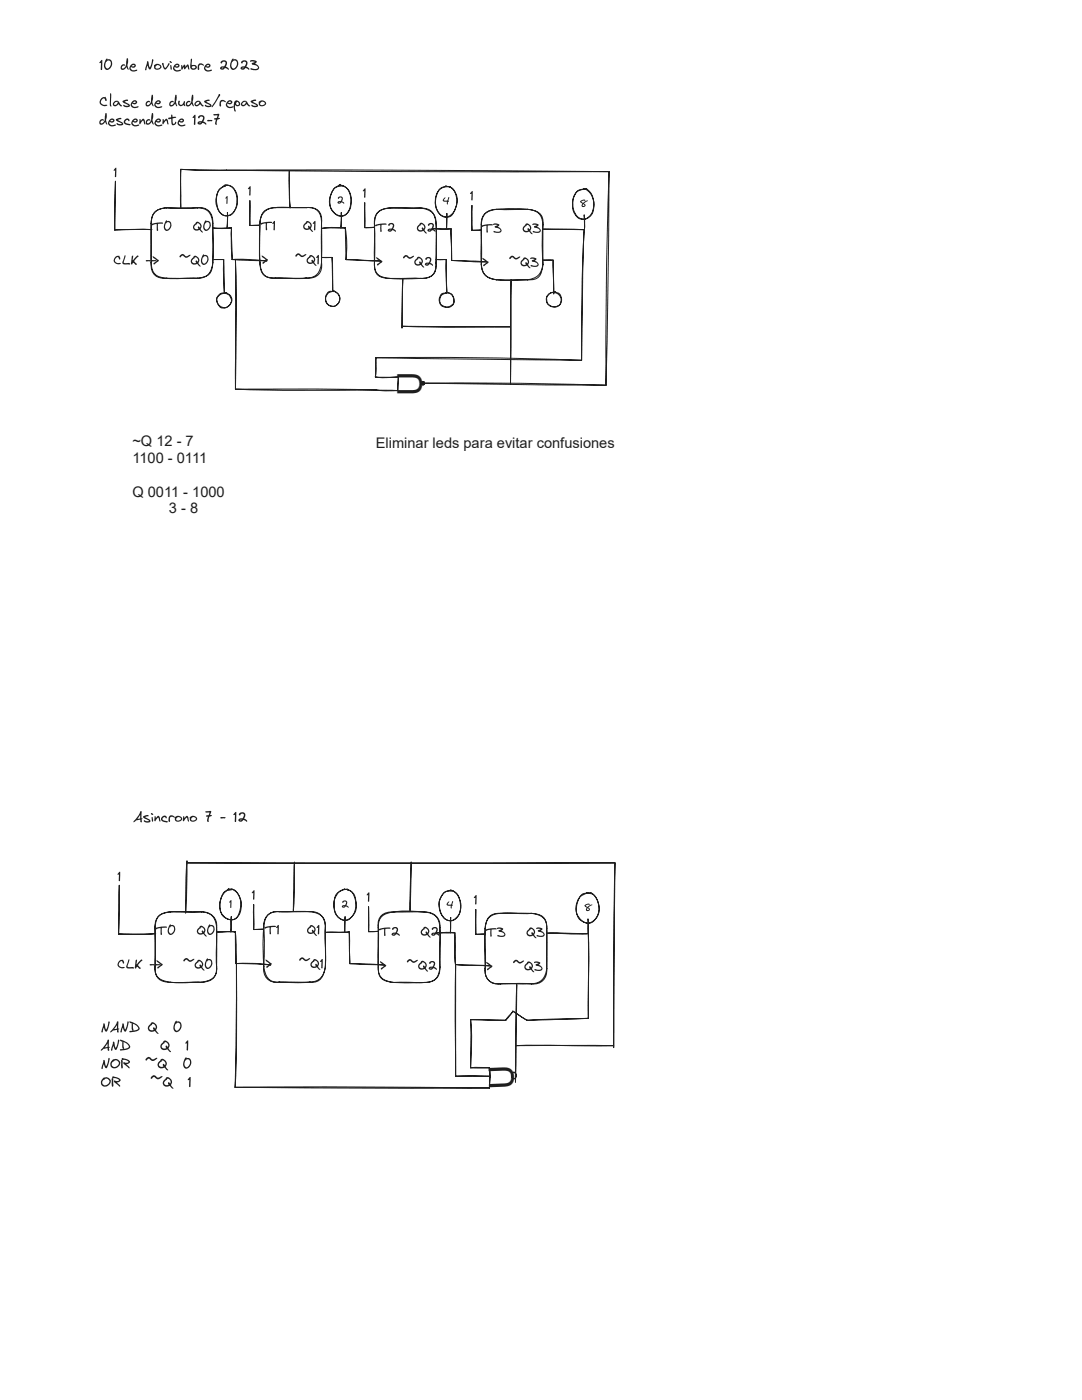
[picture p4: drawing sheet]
<svg xmlns="http://www.w3.org/2000/svg" width="216mm" height="279mm" viewBox="0 0 216 279" stroke-linecap="round" stroke-linejoin="round" font-family="sans-serif">
<g fill="none" stroke="#1e1e1e" stroke-width=".2">
<path d="M23 36.2l-.1 9.7zM43.7 37.9a3.1 3.1 0 0 1 1.8-.9 3 3 0 0 1 1.8 3.4 2.94 2.94 0 0 1-1.5 2.6 1.94 1.94 0 0 1-2.5-1.9 4.3 4.3 0 0 1 .4-3.2zM44.8 37.1a2.18 2.18 0 0 1 2.6 2.1 3.1 3.1 0 0 1-2.1 3.9 2.69 2.69 0 0 1-2.2-2.9 3.4 3.4 0 0 1 1.9-3.3v.2M67.7 36.9a2.5 2.5 0 0 1 2.3 2.8 3.4 3.4 0 0 1-1.4 3.4 2.49 2.49 0 0 1-2.8-2.5 3.5 3.5 0 0 1 2.1-3.7v.1M68.2 37a2.98 2.98 0 0 1 1.9 3.7 2.07 2.07 0 0 1-3.1 2.1 3.5 3.5 0 0 1 .1-5.5l1.3-.2M88.9 37.1h.1a2.72 2.72 0 0 0-2.1 2.9 2.96 2.96 0 0 0 1.9 3.3 1.97 1.97 0 0 0 2.1-1.8 3.3 3.3 0 0 0-.9-4.1l-1.1-.2M89.6 37.3a3.5 3.5 0 0 1 1.1 4.6 1.83 1.83 0 0 1-1.8 1.4 1.83 1.83 0 0 1-1.7-1.5 3.7 3.7 0 0 1 .9-4.3l.8-.2h.9v.1M115.1 38.3l1.5-.6h-.1a3.5 3.5 0 0 1 1.9 4.4 2.03 2.03 0 0 1-2.1 1.6 2.03 2.03 0 0 1-1.9-1.7 4.1 4.1 0 0 1 .7-3.7zM116.8 37.7a3.4 3.4 0 0 1 1.6 3.9 2.47 2.47 0 0 1-2 2.2 3.1 3.1 0 0 1-2.1-3.8 2.32 2.32 0 0 1 2.7-2.3l-.1 .1M22.9 45.9l7.4-.1zM30.2 52.5a2.75 2.75 0 0 0 3 3M30.2 52.5a2.56 2.56 0 0 0 3 3"/>
<path d="M30.2 44.5v8M33.2 41.5l2.4 .1 3.8-.1M33.2 41.5h6.2M33.2 55.5h6.2M33.2 41.5a2.83 2.83 0 0 0-3 3M33.2 41.5a2.77 2.77 0 0 0-3 3M39.4 41.5a2.78 2.78 0 0 1 3.1 3M39.4 41.5a2.6 2.6 0 0 1 3.1 3M42.5 45.5h3.7l-1.7 .1zM42.5 44.5l.1 4.6-.1 3.4M42.5 44.5v8M42.5 52.5a2.5 2.5 0 0 1-2.3 2.9l-.8 .1"/>
<path d="M42.5 52.5a2.92 2.92 0 0 1-3.1 3M42.6 51.8h2zM44.6 51.8l.2 6.7zM44.9 58.5l.1-.1a1.89 1.89 0 0 0-1.8 1.5 1.54 1.54 0 0 0 1.8 1.5 1.54 1.54 0 0 0 1.2-2.1l-.5-.5-.8-.2M45.1 58.4a1.5 1.5 0 0 1 1.1 1.8 1.5 1.5 0 0 1-1.7 1.2 1.47 1.47 0 0 1-1.2-1.8 1.47 1.47 0 0 1 1.8-1.1v.1M45.4 42.4l-.1 3.1zM46.2 45.5l-.1 2.5 .2 3.8M46.2 45.5l.1 6.3M46.3 51.8a40.1 40.1 0 0 1 7 .3zM47 51.9l.1 7.9-.1 17.9zM49.9 45l1.9-.1zM49.9 40v5z"/>
<path d="M51.9 52.4a2.74 2.74 0 0 0 2.3 3.1h.7M51.9 52.4a3 3 0 0 0 1.1 2.7l.5 .2 1.4 .2M51.9 44.5v7.9M51.9 44.5l-.1 5.4 .1 2.5M54.9 41.4h6.2M54.9 55.5l4.8 .1 1.4-.1M54.9 55.5h6.2M54.9 41.4a2.95 2.95 0 0 0-3 3.1M54.9 41.4a2.76 2.76 0 0 0-3 3.1M61.1 41.4a2.6 2.6 0 0 1 3.1 3.1M61.1 41.4a2.47 2.47 0 0 1 3.1 3.1M64.2 44.5v7.9"/>
<path d="M64.2 52.4a2.52 2.52 0 0 1-3.1 3.1M64.2 52.4a2.9 2.9 0 0 1-3.1 3.1M64.2 51.4h2.1zM64.4 45.5l2-.1 2.5 .1zM65.5 58.5l1-.5a1.52 1.52 0 0 1 1.3 2 1.52 1.52 0 0 1-2.2 .9 1.55 1.55 0 0 1-.1-2.4zM66.3 51.4l.1 6.7zM66.6 58.1a1.5 1.5 0 0 1 1.2 1.8 1.5 1.5 0 0 1-1.8 1.1 1.55 1.55 0 0 1-1.1-1.4 1.55 1.55 0 0 1 1-1.5l.9 .1-.2-.1M68.1 42.4l-.1 3.1zM68.9 45.5a22.2 22.2 0 0 1 .1 6.3M68.9 45.5l.1 6.3M69 51.8l7 .3zM72.8 45.4h1.9z"/>
<path d="M72.8 40.5v4.9zM74.7 52.5a2.49 2.49 0 0 0 2.3 3l.8 .1M74.7 52.5a2.38 2.38 0 0 0 2.3 3l.8 .1M74.7 44.6v7.9M77.8 41.5h6.1M77.8 55.6l2.3 .1 3.8-.1M77.8 55.6h6.1M77.8 41.5a2.72 2.72 0 0 0-3.1 3.1M77.8 41.5a2.99 2.99 0 0 0-2.8 1.6l-.3 1.5M83.9 41.5a2.55 2.55 0 0 1 3 2.2l.1 .9M83.9 41.5a2.92 2.92 0 0 1 3.1 3.1M86.2 45.7h3.8z"/>
<path d="M87 51.8h2zM87 44.6v7.9M87 52.5a2.57 2.57 0 0 1-3.1 3.1M87 52.5a2.38 2.38 0 0 1-2.3 3l-.8 .1M89 51.8l.2 6.7zM89.1 58.4a1.59 1.59 0 0 1 1.2 2.5 1.55 1.55 0 0 1-2.3-.1 1.55 1.55 0 0 1 .3-2.2l.8-.2M89.1 58.4h.1a1.54 1.54 0 0 0-1.4 1.1 1.54 1.54 0 0 0 .6 1.7 1.48 1.48 0 0 0 1.8-.4 1.48 1.48 0 0 0 .1-1.8l-.7-.5-.6-.1M89.2 42.6l-.1 3.1zM90 45.7l.1 6.3M90.1 52l6.9 .3zM94.2 46l1.9-.1zM94.2 41v5l-.1-2.9z"/>
<path d="M96 52.8a2.9 2.9 0 0 0 3.1 3M96 44.9v7.9M99.1 41.8a31.3 31.3 0 0 1 6.2 0M99.1 41.8h6.2M99.1 55.8l2.3 .1 3.9-.1M99.1 55.8h6.2M99.1 41.8a2.81 2.81 0 0 0-3.1 3.1M99.1 41.8a2.79 2.79 0 0 0-3.1 3.1M105.3 41.8a2.81 2.81 0 0 1 3.1 2.3l-.1 .8M105.3 41.8a2.84 2.84 0 0 1 3 3.1M108.3 51.9h2.1zM108.3 44.9l-.1 3.5 .1 4.4"/>
<path d="M108.3 44.9v7.9M108.3 52.8a3.6 3.6 0 0 1-1.1 2.7l-.6 .2-1.3 .1M108.3 52.8a3.1 3.1 0 0 1-3 3M108.4 45.7l8.2 .1zM110.4 51.9l.1 6.8zM110.6 58.4a1.46 1.46 0 0 1 1.4 .9 1.46 1.46 0 0 1-.5 1.7 1.51 1.51 0 0 1-2.1-.2 1.51 1.51 0 0 1 .2-2.1l.5-.3h.6a1.49 1.49 0 0 1 1.3 1.7 1.49 1.49 0 0 1-1.7 1.2 1.49 1.49 0 0 1-1.2-1.8 1.44 1.44 0 0 1 1.8-1.1l-.1 .1M116.6 42.9v2.9zM116.6 45.9l-.3 7.3-.3 18.7a422 422 0 0 1 .6-26zM47 77.7l16.1-.1 11.9 .2M47 77.7a564.1 564.1 0 0 0 28 .1M74.9 75.2l1.7 .2 2.9-.2M74.9 75.2h4.6"/>
<path d="M75 71.4l41 .5M75 71.4a829.6 829.6 0 0 1 41 .5M75 71.4l-.1 3.8M75 77.8l2.1 .2 2.3-.1M75 77.8l4.4 .1M79.5 75.2l-.1 2.7"/>
</g>
<circle cx="84.4" cy="76.5" r=".43" fill="#1e1e1e"/>
<g fill="none" stroke="#1e1e1e" stroke-width=".2">
<path d="M36.1 33.8l4.9 .2h4.2M36.1 33.8l9.1 .2M36.1 33.8v7.7zM45.2 34l35.2 .3h41.1M45.2 34l29.6-.1 46.7 .4M57.7 34l.2 7.5-.2-3.3zM121.5 34.3a1012.6 1012.6 0 0 0-.6 42.6M121.5 34.3l-.2 24.3-.4 18.3M80.4 55.6l-.2 9.9zM102 55.8l-.1 20.9zM80.3 65.1l21.5 .1-13.4 .1zM84.5 76.5h17.8l18.6 .4z"/>
<path d="M23.8 176.7l-.1 9.7zM37.3 172.2h85.4zM37.3 171.8l-.2 10.4v-5.7zM45.6 177.5a1.9 1.9 0 0 1 2.2 1.7 4.7 4.7 0 0 1-.6 4 2.28 2.28 0 0 1-3.3-2.3 3.9 3.9 0 0 1 1.7-3.5l.1 .1M46.2 177.4a3.6 3.6 0 0 1 .9 5.8 2.03 2.03 0 0 1-3-1 4.6 4.6 0 0 1 .7-4.2l1.6-.5h-.2M58.7 172.1v6.2l-.2 3.4zM67.7 177.9l1.5-.4a2.56 2.56 0 0 1 1.8 2.7 3.5 3.5 0 0 1-1.7 3.5 2.58 2.58 0 0 1-2.7-3 3.5 3.5 0 0 1 1.1-2.8zM68.7 177.5l.1-.1a2.78 2.78 0 0 0-2.2 3 2.72 2.72 0 0 0 2.2 3.3 2.96 2.96 0 0 0 2.1-4.1 2.08 2.08 0 0 0-2.4-2.1M82 172l-.2 9.7zM89.8 177.6a2.73 2.73 0 0 1 2.1 3 2.61 2.61 0 0 1-2.2 3.1 3.1 3.1 0 0 1-2-4 2.24 2.24 0 0 1 2.3-2v.1M90.1 177.7l.1 .1a2.04 2.04 0 0 0-2.4 1.6 4 4 0 0 0 1.2 4.1 2.08 2.08 0 0 0 2.9-2 3.7 3.7 0 0 0-1.4-3.6l-.3-.1M117 178.2a2.32 2.32 0 0 1 2.5 2.4 2.95 2.95 0 0 1-1.9 3.6 2.64 2.64 0 0 1-2.7-3.1 2.91 2.91 0 0 1 2.2-2.9l-.1 .1"/>
<path d="M117.9 178.2a3.4 3.4 0 0 1 1.7 3.1 3.4 3.4 0 0 1-2.1 2.9 2.89 2.89 0 0 1-2.3-4.1 2.05 2.05 0 0 1 2.7-1.8h.2l-.2 .1M122.7 172.2l-.2 36.9v-24.7zM23.7 186.4l2.6 .1 4.8-.2-2.1 .2zM30.9 193a2.61 2.61 0 0 0 3.1 3M30.9 193a2.52 2.52 0 0 0 2.5 2.9l.6 .1M30.9 185.1v7.9M34 182h6.1M34 196l2.1 .1 4-.1M34 196h6.1M34 182a2.78 2.78 0 0 0-3.1 3.1M34 182a2.91 2.91 0 0 0-3 2.3l-.1 .8M40.1 182a2.89 2.89 0 0 1 3.1 3.1"/>
<path d="M40.1 182a2.75 2.75 0 0 1 3.1 3.1M43.2 186h3.8zM43.2 185.1v7.9M43.2 193a2.48 2.48 0 0 1-2.4 2.9l-.7 .1M43.2 193a2.68 2.68 0 0 1-3.1 3M46.1 182.9v3.1zM47 186l.1 2.6v3.7M47 186l.1 6.3M47.1 192.3a34.2 34.2 0 0 1 6.9 .3zM47.2 192.2v16.1l-.3 8.7zM50.6 185.5l1.9-.1zM50.6 180.6v4.9z"/>
<path d="M52.6 192.9a3.1 3.1 0 0 0 2.4 3.1h.7M52.6 192.9a2.56 2.56 0 0 0 3.1 3.1M52.6 185l-.1 3.9 .1 4M52.6 185l.2 3.2-.2 4.7M55.7 181.9h6.1M55.7 196l3.8 .1 2.3-.1M55.7 196h6.1M55.7 181.9a2.67 2.67 0 0 0-3.1 3.1M61.8 181.9a2.76 2.76 0 0 1 3.1 3.1M61.8 181.9a3.2 3.2 0 0 1 3 1.7l.1 1.4M64.9 185v7.9M64.9 192.9a3.4 3.4 0 0 1-1.7 3l-1.4 .1"/>
<path d="M64.9 192.9a3 3 0 0 1-3.1 3.1M68.9 182.9l-.1 3.1zM69.7 186l-4.6 .1M69.7 186l.1 6.3M69.8 192.3l6.9 .3zM73.5 185.9h1.9zM73.5 181v4.9zM75.5 193a2.54 2.54 0 0 0 2.4 3l.7 .1M75.5 193a2.41 2.41 0 0 0 2.3 3l.8 .1M75.5 185.1v7.9M78.6 182a22.3 22.3 0 0 1 6.1 0M78.6 182h6.1"/>
<path d="M78.6 196.1h6.1M78.6 182a2.87 2.87 0 0 0-3.1 2.3v.8M78.6 182a2.54 2.54 0 0 0-3.1 3.1M84.7 182a2.75 2.75 0 0 1 3.1 3.1M84.7 182a2.88 2.88 0 0 1 3.1 3.1M87 186.2l2.2-.1 1.6 .1zM87.8 185.1v7.9M87.8 193a2.68 2.68 0 0 1-3.1 3.1M87.8 193a2.73 2.73 0 0 1-3.1 3.1M89.9 183.1v3.1zM90.8 186.2l.1 6.3M90.9 192.5l6.9 .3z"/>
<path d="M90.9 192.5v22.3zM94.9 186.5l1.9-.1zM94.9 181.5v5zM96.8 193.3a2.58 2.58 0 0 0 3.1 3M96.8 185.4v7.9M99.9 182.3h6.1M99.9 196.3h6.1M99.9 182.3a2.68 2.68 0 0 0-3.1 3.1M99.9 182.3a2.82 2.82 0 0 0-3.1 3.1M103.1 196.5l-.2 19.5v-12.2zM106 182.3a2.85 2.85 0 0 1 3.1 2.4v.7M106 182.3a2.64 2.64 0 0 1 3.1 3.1"/>
<path d="M109.1 185.4v7.9M109.1 193.3a3 3 0 0 1-3.1 3M109.1 193.3a2.61 2.61 0 0 1-3.1 3M109.1 186.2l8.3 .1zM117.3 183.4l.1 2.9zM117.4 186.5v16.7zM46.9 217l31.2 .2 19.6-.1M46.9 217l19.7-.1 31.1 .2M90.9 214.8h6.9M93.9 203.5l7 .1M93.9 203.5a54.7 54.7 0 0 1 0 9.6M93.9 203.5v9.6"/>
<path d="M93.9 213.1h3.8M97.7 213.1l.1 1.9zM97.8 214.8l-.1 2.3M102.3 201.8l2.9 1.8M102.3 201.8l-1.4 1.8M102.5 214a.66 .66 0 0 1 .5 .7 .66 .66 0 0 1-.6 .6 .68 .68 0 0 1-.3-.7 .68 .68 0 0 1 .5-.6M102.6 214a.63 .63 0 0 0-.5 .7 .63 .63 0 0 0 .6 .6 .66 .66 0 0 0 .3-.7 .66 .66 0 0 0-.5-.6M102.9 208.7h19.6zM117.4 203.2l-12.2 .4"/>
</g>
<g font-size="6.8" fill="#1e1e1e">
<text x="84.2" y="79.1" transform="rotate(-90 84.2 79.1)">U</text>
<text x="102.6" y="217.3" transform="rotate(-92 102.6 217.3)">U</text>
</g>
<g font-size="2.9" fill="#1e1e1e">
<text x="19.8" y="13.9">10 de Noviembre 2023</text>
<text x="19.8" y="21.2">Clase de dudas/repaso</text>
<text x="19.8" y="24.8">descendente 12-7</text>
<text x="26.4" y="89">~Q 12 - 7</text>
<text x="75" y="89.4">Eliminar leds para evitar confusiones</text>
<text x="26.4" y="92.4">1100 - 0111</text>
<text x="26.4" y="99.1">Q 0011 - 1000</text>
<text x="33.7" y="102.5">3 - 8</text>
<text x="26.6" y="164">Asincrono 7 - 12</text>
<text x="20.1" y="205.9">NAND Q</text>
<text x="20.1" y="209.6">AND</text>
<text x="32" y="209.6">Q</text>
<text x="34.4" y="205.9">0</text>
<text x="36.9" y="209.6">1</text>
<text x="20.1" y="213.2">NOR</text>
<text x="29" y="213.2">~Q</text>
<text x="36.4" y="213.2">0</text>
<text x="20.1" y="216.9">OR</text>
<text x="30" y="216.9">~Q</text>
<text x="37.4" y="216.9">1</text>
</g>
<g font-size="2.7" fill="#1e1e1e">
<text x="22.7" y="35.3">1</text>
<text x="49.5" y="39">1</text>
<text x="72.4" y="39.4">1</text>
<text x="93.8" y="39.9">1</text>
<text x="30.4" y="46">T0</text>
<text x="38.5" y="46">Q0</text>
<text x="52.1" y="45.9">T1</text>
<text x="60.5" y="45.9">Q1</text>
<text x="75" y="46.2">T2</text>
<text x="83.2" y="46.2">Q2</text>
<text x="96.2" y="46.4">T3</text>
<text x="104.3" y="46.4">Q3</text>
<text x="22.6" y="52.8">CLK --&gt;</text>
<text x="35.8" y="52.8">~Q0</text>
<text x="52.1" y="52.7">&gt;</text>
<text x="58.9" y="52.7">~Q1</text>
<text x="75" y="53">&gt;</text>
<text x="80.4" y="53">~Q2</text>
<text x="96.2" y="53.2">&gt;</text>
<text x="101.6" y="53.2">~Q3</text>
<text x="23.4" y="175.8">1</text>
<text x="50.2" y="179.5">1</text>
<text x="73.1" y="179.9">1</text>
<text x="94.5" y="180.4">1</text>
<text x="31.1" y="186.5">T0</text>
<text x="39.3" y="186.5">Q0</text>
<text x="52.9" y="186.4">T1</text>
<text x="61.2" y="186.4">Q1</text>
<text x="75.7" y="186.7">T2</text>
<text x="83.9" y="186.7">Q2</text>
<text x="96.9" y="186.9">T3</text>
<text x="105" y="186.9">Q3</text>
<text x="23.4" y="193.3">CLK --&gt;</text>
<text x="36.5" y="193.3">~Q0</text>
<text x="52.9" y="193.2">&gt;</text>
<text x="59.6" y="193.2">~Q1</text>
<text x="75.7" y="193.5">&gt;</text>
<text x="81.1" y="193.5">~Q2</text>
<text x="96.9" y="193.7">&gt;</text>
<text x="102.3" y="193.7">~Q3</text>
</g>
<g font-size="2.3" fill="#1e1e1e">
<text x="44.9" y="40.6">1</text>
<text x="67.2" y="40.6">2</text>
<text x="88.3" y="40.8">4</text>
<text x="115.5" y="41.3">8</text>
<text x="45.7" y="181.1">1</text>
<text x="68" y="181.1">2</text>
<text x="89.1" y="181.3">4</text>
<text x="116.4" y="181.8">8</text>
</g>
</svg>
